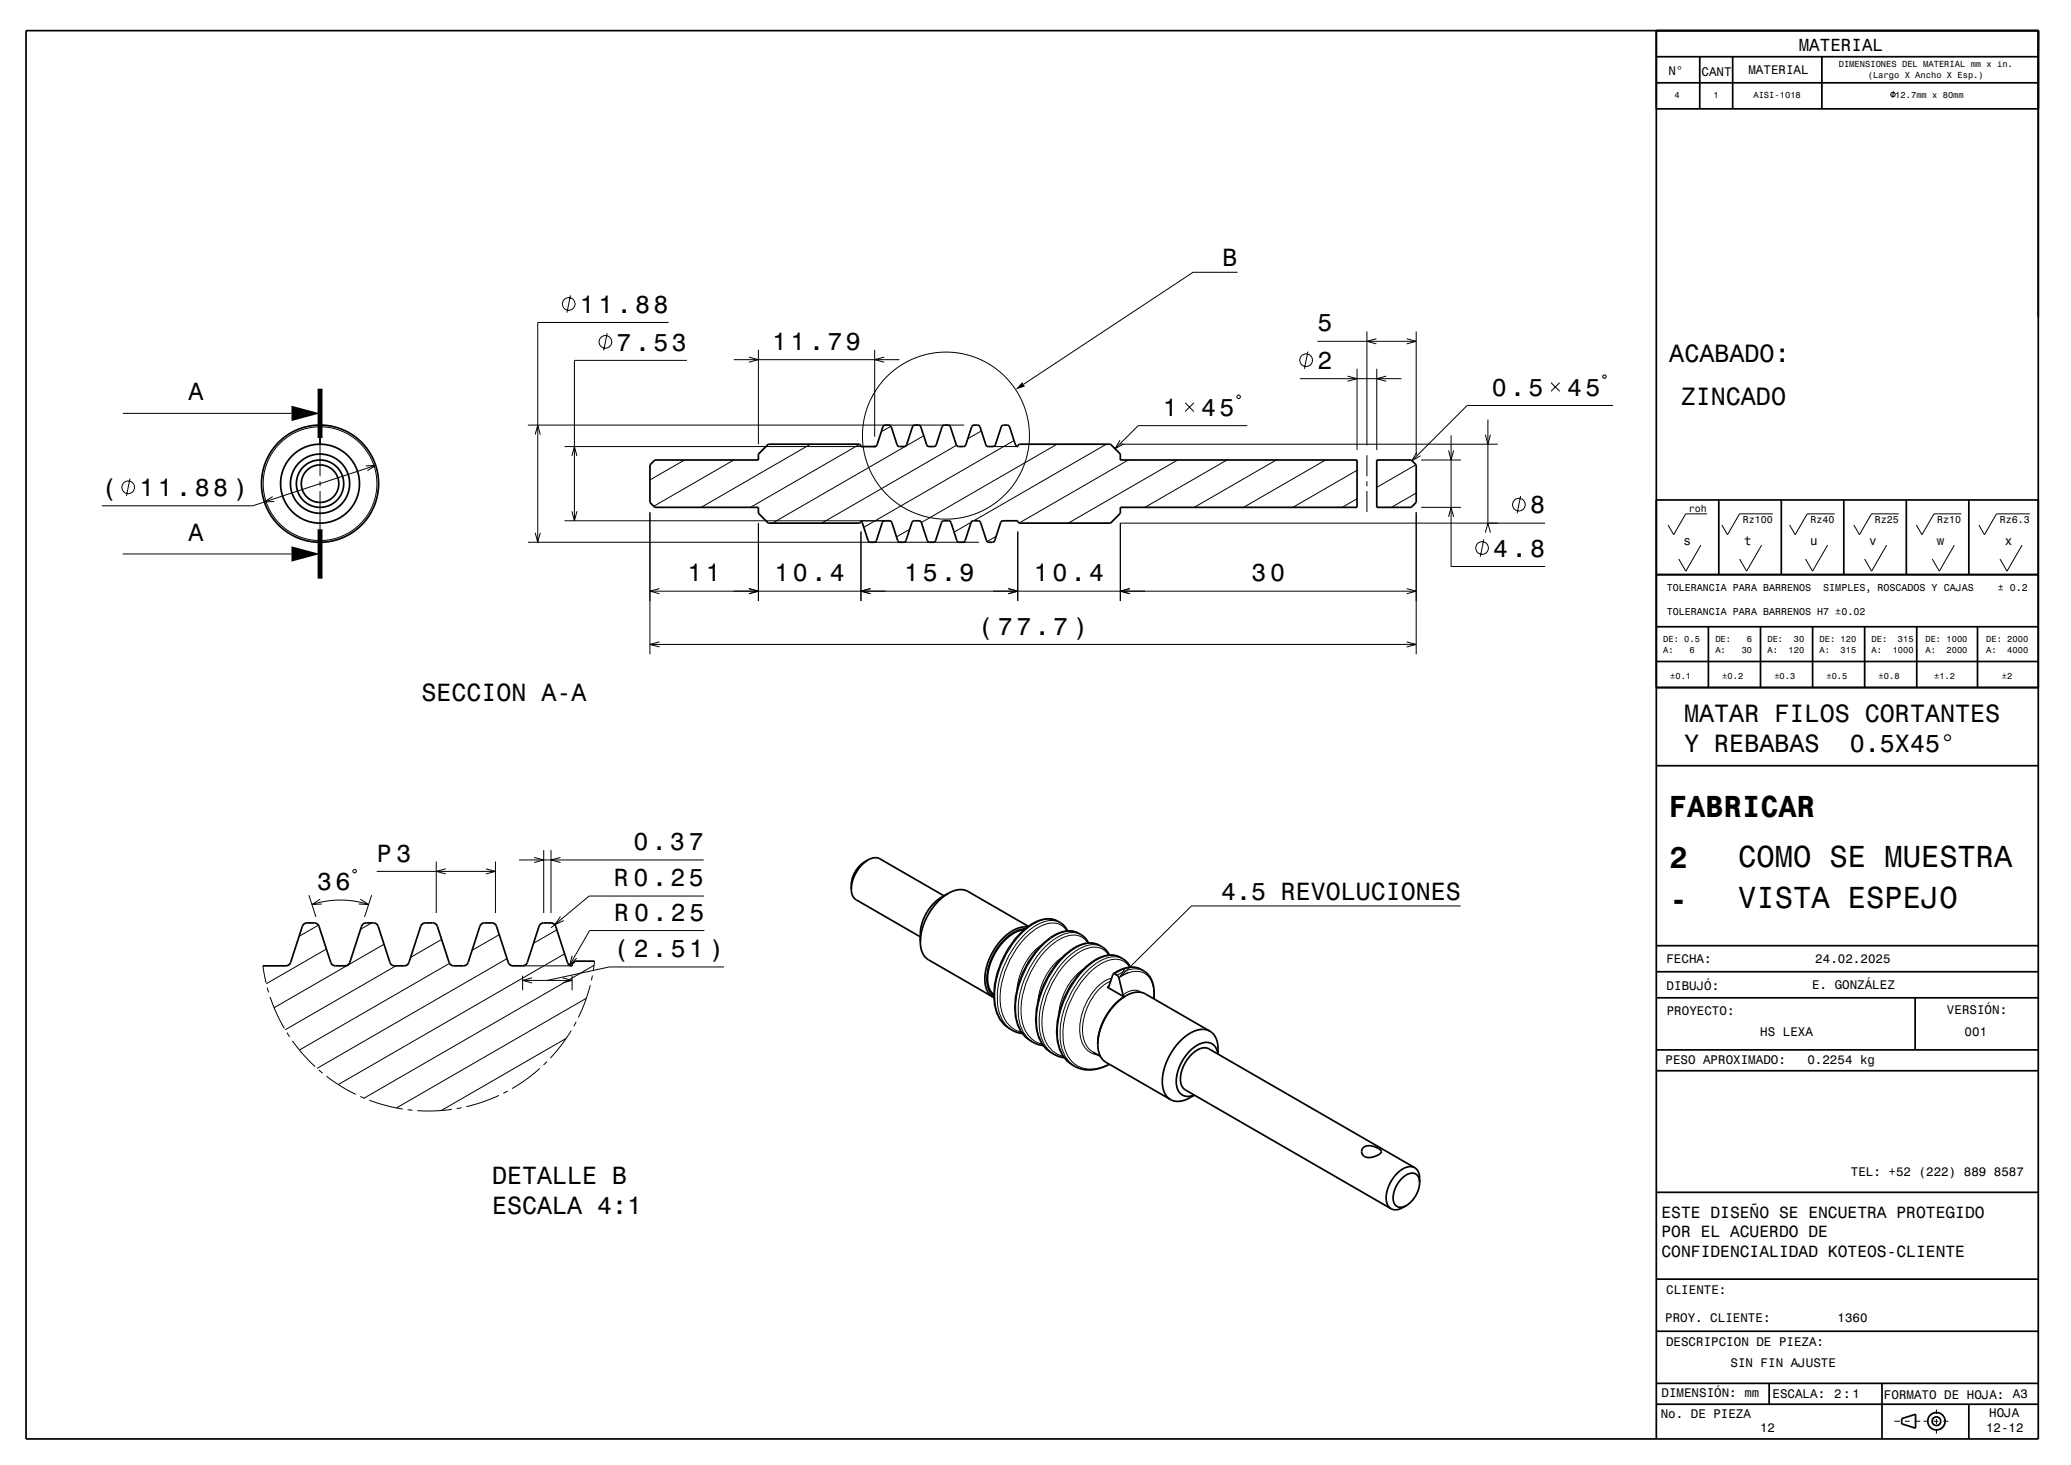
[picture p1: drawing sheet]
<svg xmlns="http://www.w3.org/2000/svg" width="420mm" height="297mm" viewBox="0 0 420 297" stroke-linecap="round" stroke-linejoin="round" font-family="sans-serif">
<g fill="none" stroke="#000" stroke-width=".2">
<path d="M384 18.5l-.2 1.3M115.7 59.9l-.7 3.5M251 55.2h-9l-34.4 22.7M123.1 67.6l-.7 3.5M135.6 65.4h-26.5v44.5M139.3 73.1h-22.8v32.5M148.8 72.9h33.6M151.9 72.4l1.9 .5-1.9 .5M153.8 70.9v19.2M177.4 70.9v17.6M179.3 72.4l-1.9 .5 1.9 .5M263.6 76.8h20.6"/>
<path d="M265.2 71.3l-.7 3.5M267.2 69.2h20M273.3 76.3l1.9 .5-1.9 .5M275.2 74.8v16.5M277.2 67.2v23.1M279.1 68.7l-1.9 .5 1.9 .5M279.2 74.8v16.5M281.1 76.3l-1.9 .5 1.9 .5M285.3 68.7l1.9 .5-1.9 .5M287.2 67.2v25.1M314.6 77.6l1.7 1.7M316.3 77.6l-1.7 1.7"/>
<path d="M325 76.2l.3-.2h.2l.2 .2v.3l-.2 .2h-.2l-.3-.2zM24.9 83.8h34.2M26.3 97l-.6 3.5M64.9 88.8v7.8M64.9 97.6v1M64.9 99.6v7.7M74.2 94.5l2-.2-1.7 1.1M76.2 94.3l-24.9 8.2h-30.6M107.1 86.2h88.4M108.5 88.1l.6-1.9 .5 1.9M114.5 90.5h62.9M116 92.5l.5-2 .5 2"/>
<path d="M138.8 93.3l-7 4M148.8 93.3l-16.2 9.3M164.4 90.1l-22.2 12.8M174.3 90.1l-22.1 12.8M180.7 86.4l-2 1.1M187.3 88.3l-30.6 17.8M194 90.3l-27.3 15.8M199 87.4l-2.7 1.6M201.4 90.5h5M205.6 89.3l-30.4 17.6M214.4 90.1l-27.5 15.8M224.4 90.1l-26.9 15.5"/>
<path d="M227.1 89.2l-1 1.8 1.8-1M227.2 90.1h76.5M228.8 93.3l-22.1 12.7M238.8 93.3l-22.1 12.8M240.4 81.7l1.7 1.7M242.1 81.7l-1.7 1.7M248.8 93.3l-16.6 9.6M250.8 80.3l.3-.2h.2l.2 .2v.3l-.2 .2h-.2l-.3-.2zM252.9 86.3h-22.1l-4.7 4.7M258.8 93.3l-16.6 9.6M268.8 93.3l-16.6 9.6M275.2 95.3l-13 7.6"/>
<path d="M277.2 92.3v4.3M277.2 97.6v1M277.2 99.6v4.2M287.2 94.2l-8 4.6M287.2 100l-5 2.9M287.3 91.7l-1 1.7 1.8-1M288.2 93.3h8.1M293.8 91.3l.5 2 .5-2M294.3 88.3v26.5h19.1M301.2 88.1l.5 2 .6-2M301.7 85.1v21M327.1 82.2h-29.6l-11.2 11.2"/>
<path d="M24.9 112.3h34.2M55.3 100.7l-1.7 1.1 2-.1M107.1 109.9h91.4M108.5 108l.6 1.9 .5-1.9M114.5 105.6h65.9M116 103.6l.5 2 .5-2M131.8 103.9v28.7M131.8 119.8h155.4M133.7 119.3l-1.9 .5 1.9 .6M151.9 119.3l1.9 .5-1.9 .6M153.8 106.1v15.7M174.6 105.6h.1"/>
<path d="M174.6 107.8v14M176.5 119.3l-1.9 .5 1.9 .6M184.5 107.3l-2.7 1.5M196.9 105.9l-3.4 2M202 108.7l-1.8 1.1M204.5 119.3l1.9 .5-1.9 .6M206.4 107.8v14M229.1 119.3l-1.9 .5 1.9 .6M275.2 101.1l-3 1.8M285.3 119.3l1.9 .5-1.9 .6M287.2 103.9v28.7M288.2 102.9h8.1"/>
<path d="M293.8 104.8l.5-1.9 .5 1.9M300.9 109.3l-.7 3.5M301.2 108l.5-1.9 .6 1.9M308.4 100.6l-.7 3.5M313.4 106.1h-86.2v15.7M344.9 110.5l-3 5.3-1.4-2.5M346.2 104.2h-4.3l-2.5 4.2-1.1-2M357.3 110.5l-3.1 5.3-1.4-2.5M359.5 104.2h-6.7l-2.5 4.2-1.1-2M370.6 110.5l-3 5.3-1.4-2.5M372.1 104.2h-5.6l-2.4 4.2-1.2-2M382.6 110.5l-3 5.3-1.5-2.5"/>
<path d="M385.1 104.2h-5.6l-2.4 4.2-1.1-2M396.3 110.5l-3 5.3-1.4-2.5M397.8 104.2h-5.6l-2.4 4.2-1.2-2M410.1 110.5l-3.1 5.3-1.4-2.5M411.7 104.2h-6.8l-2.4 4.2-1.2-2M131.8 130.6h155.4M133.7 130.1l-1.9 .5 1.9 .6M285.3 130.1l1.9 .5-1.9 .6M71.6 176.5l.2-.2h.2l.3 .2v.2l-.3 .3h-.2l-.2-.3zM76.4 176.7h24.1M88.5 174.7v10.4M90.4 176.1l-1.9 .6 1.9 .5"/>
<path d="M98.5 176.1l2 .6-2 .5M100.5 174.7v10.4M105.3 174.3h37.4M108.3 173.8l2 .5-2 .6M110.3 172.3v12.8M111.7 172.3v12.8M113.7 173.8l-2 .5 2 .6M53.3 195.8l.7 3.4M62.6 181.5l1.5 4.4M63.3 183.4l2.6-.7 2.9-.2 2.8 .1 3.2 .8M64.6 187.6l-3.9 2.2M64.9 182.3l-1.6 1.1 2-.1"/>
<path d="M66.2 192.4l-12.2 7M73.1 182.3l1.7 1.1-2-.1M75.4 187.1l-2.3 1.3M75.4 181.5l-1.5 4.4M77.9 191.4l-22.3 12.9M80.3 195.8l-22.5 13M89.6 190.5l-6.3 3.6M91.2 195.3l-30.5 17.6M101.2 189.5l-5.5 3.2M102.8 194.3l-38.5 22.3M106 197.8v3M106 195.8h10"/>
<path d="M106 198.8h10M107.9 198.2l-1.9 .6 1.9 .5M110.3 195.8l-41.7 24.1M112.9 188.5l-4.7 2.7M113.7 185.8l-1.2 1.7 1.8-.9M114.1 198.2l1.9 .6-1.9 .5M114.5 193.4l-4.2 2.4M116 197.8v3M116 193.7l-.5 2 1.4-1.4M119.7 199.7l-1 3.4-1.4 3.2M120.1 197.8l-.2 1M120.5 195.7l-46.7 26.9"/>
<path d="M120.6 194.9l-.3 1.9M142.8 181.7h-23.3l-7.8 6.4M142.9 188.7h-23.3l-4.1 7M146.8 196h-23.3l-12.5 2.8M211.3 191.6a12 12 0 0 0-5.1 9M214.5 186.7a5.1 5.1 0 0 0-5.4 .9 18.2 18.2 0 0 0-7.2 16.6 6.3 6.3 0 0 0 2.8 4.3M215 187a5.1 5.1 0 0 0-5.4 .9 18.6 18.6 0 0 0-7.3 15.6 6.6 6.6 0 0 0 2.9 5.3M215.5 194a12 12 0 0 0-5 9.1M216.3 188.7a3.6 3.6 0 0 0-4.8-1.1 15.7 15.7 0 0 0-7.7 9.3 12.1 12.1 0 0 0 0 9.7 5.1 5.1 0 0 0 3.4 2.7M218.7 189.2a5.1 5.1 0 0 0-5.4 .9 18.2 18.2 0 0 0-7.1 16.5 6.3 6.3 0 0 0 2.8 4.4M219.2 189.5a5.1 5.1 0 0 0-5.4 .9 18.6 18.6 0 0 0-7.3 15.5 6.6 6.6 0 0 0 3 5.4M219.7 196.5a11.9 11.9 0 0 0-5 9"/>
<path d="M220.6 191.2a3.6 3.6 0 0 0-4.9-1.2 15.7 15.7 0 0 0-7.7 9.4 12.1 12.1 0 0 0 0 9.7 5 5 0 0 0 3.4 2.6M223 191.6a5.1 5.1 0 0 0-5.4 .9 18.6 18.6 0 0 0-7.3 15.6 6.6 6.6 0 0 0 2.9 5.3M223.5 191.9a5.1 5.1 0 0 0-5.4 .9 18.2 18.2 0 0 0-7.2 16.6 6.3 6.3 0 0 0 2.8 4.3M224.8 193.6a3.6 3.6 0 0 0-4.8-1.1 15.7 15.7 0 0 0-7.7 9.3 12.1 12.1 0 0 0 0 9.7 5.1 5.1 0 0 0 3.3 2.7M224.9 199.8l-.4 .3M225.2 199l-.4 .1a7.5 7.5 0 0 0-2.9 2.6 11.2 11.2 0 0 0-2.2 8.8 4.4 4.4 0 0 0 2 2.8M225.4 198.3l-1.3 .5a9.7 9.7 0 0 0-4.3 5.6 8.6 8.6 0 0 0 .2 8 3.7 3.7 0 0 0 2.7 1.5M226.9 198.2a4.9 4.9 0 0 1 5.3-.8 4.3 4.3 0 0 1 1.8 3.8v1.3M227.2 194.1a5.1 5.1 0 0 0-5.4 .9 18.2 18.2 0 0 0-7.2 16.5 6.3 6.3 0 0 0 2.9 4.4M227.7 194.4a5.1 5.1 0 0 0-5.4 .9 18.6 18.6 0 0 0-7.3 15.5 6.6 6.6 0 0 0 3 5.4M228.1 196.3l-1 1.8 1.8-1M229.1 196.1a3.6 3.6 0 0 0-4.9-1.2 13.6 13.6 0 0 0-6.3 6.3 15.2 15.2 0 0 0-1.8 11.8 5.4 5.4 0 0 0 7.4 3.4l1.4-.7"/>
<path d="M231.5 196.5a5.1 5.1 0 0 0-5.5 .9M232 196.8a5.1 5.1 0 0 0-5.4 .9M296.2 183.7h-54.6l-14.5 14.4M54.2 200.2l.3 1M54.8 202.1l1.4 3.5 1.5 2.9M58.2 209.3l.5 .9M59.3 211l2.2 2.8 2.4 2.5M64.7 216.9l.7 .7M66.2 218.2l2.7 1.8 3.3 1.9M109.5 216.6l-2.5 2-3.2 2.1M110.9 215.2l-.7 .7M114.8 210.5l-25.3 14.6"/>
<path d="M115.9 208.9l-2.2 3.1-2.1 2.5M116.8 207.2l-.4 .9M118.9 202.4l-38.5 22.2M231.4 201.2a2.93 2.93 0 0 0-3.7 .5M73.1 222.3l.9 .4M74.9 223l3.1 1 3.7 .8M82.7 225l.9 .1M91.6 224.9l-3.7 .3h-3.3M93.6 224.6l-1 .2M101.2 222.1l-3 1.2-3.6 1.1M103 221.2l-.9 .4M384.2 288.1h1.1"/>
<path d="M386.3 288.1h1M388.3 288.1h1.1M390.1 288.1h1M392.1 288.1h1M392.7 285.7v1M392.7 287.7v1M392.7 289.7v.9M394.1 288.1h1"/>
<circle cx="383.9" cy="19.2" r=".45"/>
<circle cx="115.3" cy="61.6" r="1.28"/>
<circle cx="122.8" cy="69.3" r="1.28"/>
<circle cx="264.9" cy="73" r="1.28"/>
<circle cx="26" cy="98.8" r="1.28"/>
<circle cx="64.9" cy="98.1" r="11.5"/>
<circle cx="191.8" cy="88.3" r="16.9"/>
<circle cx="300.6" cy="111.1" r="1.28"/>
<circle cx="308" cy="102.3" r="1.28"/>
</g>
<g fill="none" stroke="#000" stroke-width=".35">
<path d="M335.9 6.2v285.5M335.9 16.8h77.5M335.9 11.5h77.5M344.7 11.5v10.6M351.4 11.5v10.6M369.5 11.5v10.6M413.4 6.2v285.5h-408.1v-285.5h408.1v5.3M413.4 11.5v10.6h-77.5M64.9 86.2v3.9M131.8 94.3l1-1h21v-1.2l2-2h18.5l.3 .4h2.8l.5-.3 1.2-3.8a1.31 1.31 0 0 1 1.5-.1l1.5 4.1a1.85 1.85 0 0 0 1.5 .1l.3-.3 1.2-3.8a1.31 1.31 0 0 1 1.5-.1l1.5 4.1a1.85 1.85 0 0 0 1.5 .1l.3-.3 1.2-3.8a1.31 1.31 0 0 1 1.5-.1l1.5 4.1a1.85 1.85 0 0 0 1.5 .1l.3-.3 1.2-3.8a1.3 1.3 0 0 1 1.5-.1l1.5 4.1a1.86 1.86 0 0 0 1.5 .1l.3-.3 1.2-3.8a1.3 1.3 0 0 1 1.5-.1l1.3 3.9 .4 .3h.1l.3-.4h18.5l2 2v1.2h48v9.6h-48v1.2l-2 2h-18.5l-.3-.5h-3.2l-.3 .3-1.2 3.8a1.29 1.29 0 0 1-1.5 .1l-1.5-4.1a1.91 1.91 0 0 0-1.5-.1l-.3 .3-1.2 3.8a1.29 1.29 0 0 1-1.5 .1l-1.5-4.1a1.91 1.91 0 0 0-1.5-.1l-.3 .3-1.2 3.8a1.3 1.3 0 0 1-1.5 .1l-1.5-4.1a1.9 1.9 0 0 0-1.5-.1l-.3 .3-1.2 3.8a1.3 1.3 0 0 1-1.5 .1l-1.5-4.1a1.9 1.9 0 0 0-1.5-.1l-.3 .3-1.2 3.8a1.3 1.3 0 0 1-1.5 .1l-1.3-3.9-.3-.3-.3 .5h-18.5l-2-2v-1.2h-21l-1-1zM279.2 93.3h7l1 1v7.6l-1 1h-7zM335.9 116.5h77.5"/>
<path d="M335.9 101.4h77.5M348.6 101.4v15.1M361.3 101.4v15.1M373.9 101.4v15.1M386.6 101.4v15.1M399.3 101.4v15.1M335.9 139.4h77.5M335.9 127.1h77.5M335.9 134.1h77.5M346.5 127.1v12.3M357 127.1v12.3M367.6 127.1v12.3"/>
<path d="M378.2 127.1v12.3M388.7 127.1v12.3M401 127.1v12.3M335.9 155.2h77.5M176 174.3a7.5 7.5 0 0 0-3.4 5.9M176 174.3a2.39 2.39 0 0 1 2.4-.2l13 7.5M176 174.3l-.7 .4a6 6 0 0 0-2.7 4.7v.8M120.6 194.9h-4l-.6 .6v.3l-.7-.3-.2-.4-2.5-7.5-.6-.5h-1.7l-.7 .3-.3 .4-2.5 7.5-.6 .5h-2.4l-.5-.3-.2-.4-2.5-7.5-.6-.5h-1.7l-.7 .3-.3 .4-2.5 7.5-.6 .5h-2.4l-.5-.3-.2-.4-2.5-7.5-.6-.5h-1.7l-.7 .3-.3 .4-2.5 7.5-.6 .5h-2.4l-.5-.3-.2-.4-2.5-7.5-.6-.5h-1.7l-.7 .3-.3 .4-2.5 7.5-.6 .5h-2.2l-.7-.3-.2-.4-2.5-7.5-.6-.5h-1.7l-.5 .1-.5 .6-2.4 7.3-.2 .4-.7 .3h-4.7M172.6 180.2a2.37 2.37 0 0 0 1 2.2l13 7.5M186.6 190.9a4 4 0 0 0 1.7 3.7l13.1 7.5M192.3 181.1l-1.4 .8a9.4 9.4 0 0 0-4.3 7.4v1.6M192.3 181.1a4 4 0 0 1 4-.4l12.3 7.1"/>
<path d="M192.3 181.1a12.5 12.5 0 0 0-5.7 9.8M207.7 188.5a9 9 0 0 0-6.2 5.3 7.7 7.7 0 0 0-.5 7.2l.6 .7M207.9 188.3a8.8 8.8 0 0 0-6.3 5.1 8.5 8.5 0 0 0-.9 7.5l.9 1M208.4 187.9a7.3 7.3 0 0 0-6.1 3.5l-1.5 2.6a8 8 0 0 0-.4 7.2l1 .9M216.5 188.7a4.7 4.7 0 0 0-7-1.5 17.8 17.8 0 0 0-7.8 16.5 6.8 6.8 0 0 0 4.9 5.7l.7 .1M220.8 191.2a4.7 4.7 0 0 0-7-1.6 17.8 17.8 0 0 0-7.8 16.6 6.8 6.8 0 0 0 4.9 5.6l.7 .2M225 193.6a4.7 4.7 0 0 0-7-1.5 17.8 17.8 0 0 0-7.8 16.5 6.8 6.8 0 0 0 4.9 5.7l.7 .1M225.8 197.4h.2l.8 .6 .9 3.7 .3 .4-3.5-2 .4-.1zM225.8 197.4a5.5 5.5 0 0 1 5.7-.9 4.8 4.8 0 0 1 2.6 5.1l-.1 .9M229.2 196.1a4.7 4.7 0 0 0-6.9-1.6 17.8 17.8 0 0 0-7.8 16.6 6.6 6.6 0 0 0 9.2 5.3l1.3-.6M335.9 191.7h77.5M335.9 197h77.5"/>
<path d="M201.4 202.1l.2 .1M221.7 213.3l1.5 .9M222.6 211.7a4 4 0 0 0 1.7 3.7l13.1 7.5M228.3 201.9a12 12 0 0 0-5.7 9.8M228.3 201.9a4 4 0 0 1 4-.4l13.1 7.6M228.3 201.9a12.5 12.5 0 0 0-5.7 9.8M245.4 209.1a4.6 4.6 0 0 0-5.1 1.1l-1.2 1.1-.9 1.1-1.6 2.8a7.4 7.4 0 0 0 0 7l.8 .7M245.4 209.1a4 4 0 0 1 1.6 3.6v1M247 213.7a2.46 2.46 0 0 0-1.4-2.2 2.46 2.46 0 0 0-2.6 .3 8.9 8.9 0 0 0-4.3 8.6 2.35 2.35 0 0 0 3.5 1.6M335.9 202.3h77.5M335.9 217.1h77.5M335.9 212.8h77.5"/>
<path d="M388.4 202.3v10.5M242.2 222l-.8 .5a4 4 0 0 1-4 .4M276.7 234.5a1.24 1.24 0 0 1-.4-1.6 1.24 1.24 0 0 1 1.5-.6 2.63 2.63 0 0 1 2.3 1.1v.1a3 3 0 0 1-3.4 1M286.9 236.7l-41.7-24.1a3.3 3.3 0 0 0-3.8 1.4 6.4 6.4 0 0 0-1.7 6.1l.7 .9 41.7 24M286.9 236.7a3.4 3.4 0 0 0-3.9 1.6 6.1 6.1 0 0 0-1.5 6.1l.6 .6M286.9 236.7a2.39 2.39 0 0 1 1 2.2v.8M287.9 239.7a1.67 1.67 0 0 0-.9-1.8 1.67 1.67 0 0 0-2 .4 5.4 5.4 0 0 0-2.3 5.7 1.61 1.61 0 0 0 2.5 .4M287.9 239.7a5.9 5.9 0 0 1-2.7 4.7M285.2 244.4l-.7 .4a2.39 2.39 0 0 1-2.4 .2M335.9 259.3h77.5M335.9 241.7h77.5M335.9 269.9h77.5"/>
<path d="M335.9 284.7h77.5M335.9 280.5h77.5M358.8 280.5v4.2M381.7 280.5v11.2M385.7 287.6l2.8-.9v2.8l-2.8-.8zM399.3 284.7v7"/>
<circle cx="64.9" cy="98.1" r="11.9"/>
<circle cx="64.9" cy="98.1" r="8"/>
<circle cx="64.9" cy="98.1" r="6"/>
<circle cx="64.9" cy="98.1" r="4.8"/>
<circle cx="64.9" cy="98.1" r="3.8"/>
<circle cx="392.7" cy="288.1" r="1.76"/>
<circle cx="392.7" cy="288.1" r=".88"/>
</g>
<path d="M64.9 78.8v10M64.9 107.3v10" fill="none" stroke="#000" stroke-width="1" stroke-linecap="butt"/>
<g fill="#000">
<path d="M207.3 77.5l.6 .8-1.9 .7z" fill-rule="evenodd"/>
<path d="M59.1 82.3l5.8 1.5-5.8 1.6z" fill-rule="evenodd"/>
<path d="M177.2 90.3h.4v.4h-.4z" fill-rule="evenodd"/>
<path d="M59.1 110.8l5.8 1.5-5.8 1.6z" fill-rule="evenodd"/>
</g>
<g font-size="6.2">
<text x="338.5" y="165.6">FABRICAR</text>
<text x="338.6" y="176">2</text>
<text x="352.5" y="175.8">COMO SE MUESTRA</text>
<text x="338.6" y="184.4">-</text>
<text x="352.5" y="184.2">VISTA ESPEJO</text>
</g>
<g font-size="5.1">
<text x="338.5" y="73.5">ACABADO:</text>
<text x="340.8" y="82.2">ZINCADO</text>
<text x="341.5" y="146.4">MATAR FILOS CORTANTES</text>
<text x="341.5" y="152.5">Y REBABAS</text>
<text x="375.1" y="152.5">0.5X45°</text>
</g>
<g font-size="5">
<text x="248" y="54">B</text>
<text x="117.6" y="63.4">11.88</text>
<text x="125.1" y="71.1">7.53</text>
<text x="156.6" y="70.9">11.79</text>
<text x="267.2" y="67.2">5</text>
<text x="267.2" y="74.8">2</text>
<text x="38.2" y="81.2">A</text>
<text x="302.5" y="80.2">0.5</text>
<text x="317.8" y="80.2">45</text>
<text x="235.8" y="84.3">1</text>
<text x="243.6" y="84.3">45</text>
<text x="20.7" y="100.5">(</text>
<text x="28.3" y="100.5">11.88 )</text>
<text x="310.3" y="104.1">8</text>
<text x="38.2" y="109.7">A</text>
<text x="302.8" y="112.8">4.8</text>
<text x="139.4" y="117.8">11</text>
<text x="157.1" y="117.8">10.4</text>
<text x="183.4" y="117.8">15.9</text>
<text x="209.7" y="117.8">10.4</text>
<text x="253.8" y="117.8">30</text>
<text x="198.3" y="128.6">( 77.7 )</text>
<text x="85.5" y="142.1">SECCION A-A</text>
<text x="128.5" y="172.3">0.37</text>
<text x="76.4" y="174.7">P 3</text>
<text x="124.5" y="179.7">R 0.25</text>
<text x="64.3" y="180.5">36</text>
<text x="247.6" y="182.5">4.5 REVOLUCIONES</text>
<text x="124.6" y="186.7">R 0.25</text>
<text x="124.5" y="194">( 2.51 )</text>
<text x="99.8" y="240.1">DETALLE B</text>
<text x="99.8" y="246.2">ESCALA 4:1</text>
</g>
<text font-size="3.6" x="364.8" y="10.3">MATERIAL</text>
<g font-size="3.3">
<text x="337" y="246.8">ESTE DISEÑO SE ENCUETRA PROTEGIDO</text>
<text x="337" y="250.8">POR EL ACUERDO DE</text>
<text x="337" y="254.7">CONFIDENCIALIDAD KOTEOS-CLIENTE</text>
</g>
<g font-size="2.5">
<text x="338.3" y="15.2">N°</text>
<text x="345.1" y="15.4">CANT</text>
<text x="354.6" y="15">MATERIAL</text>
<text x="341.4" y="110.5">s</text>
<text x="353.7" y="110.5">t</text>
<text x="367.1" y="110.5">u</text>
<text x="379.1" y="110.5">v</text>
<text x="392.8" y="110.5">w</text>
<text x="406.6" y="110.5">x</text>
<text x="338" y="195.2">FECHA:</text>
<text x="368.1" y="195.2">24.02.2025</text>
<text x="338" y="200.7">DIBUJÓ:</text>
<text x="367.5" y="200.5">E. GONZÁLEZ</text>
<text x="338" y="205.8">PROYECTO:</text>
<text x="394.9" y="205.6">VERSIÓN:</text>
<text x="337.8" y="215.7">PESO APROXIMADO:</text>
<text x="357" y="210">HS LEXA</text>
<text x="366.5" y="215.8">0.2254 kg</text>
<text x="398.4" y="210">001</text>
<text x="375.4" y="238.4">TEL: +52 (222) 889 8587</text>
<text x="337.9" y="262.3">CLIENTE:</text>
<text x="337.7" y="268">PROY. CLIENTE:</text>
<text x="372.7" y="267.9">1360</text>
<text x="337.9" y="272.9">DESCRIPCION DE PIEZA:</text>
<text x="351" y="277.2">SIN FIN AJUSTE</text>
<text x="336.8" y="287.4">No. DE PIEZA</text>
<text x="337" y="283.3">DIMENSIÓN: mm</text>
<text x="359.5" y="283.4">ESCALA:</text>
<text x="372" y="283.4">2:1</text>
<text x="382.1" y="283.6">FORMATO DE HOJA: A3</text>
<text x="403.4" y="287.2">HOJA</text>
<text x="356.9" y="290.4">12</text>
<text x="402.8" y="290.4">12-12</text>
</g>
<g font-size="2">
<text x="342.5" y="103.8">roh</text>
<text x="353.4" y="106">Rz100</text>
<text x="367.2" y="106">Rz40</text>
<text x="380.2" y="106">Rz25</text>
<text x="392.9" y="106">Rz10</text>
<text x="405.5" y="106">Rz6.3</text>
<text x="338" y="119.9">TOLERANCIA PARA BARRENOS</text>
<text x="369.8" y="119.9">SIMPLES, ROSCADOS Y CAJAS</text>
<text x="405.2" y="119.9">± 0.2</text>
<text x="338" y="124.7">TOLERANCIA PARA BARRENOS H7 ±0.02</text>
</g>
<g font-size="1.8">
<text x="372.9" y="13.6">DIMENSIONES DEL MATERIAL mm x in.</text>
<text x="378.8" y="15.7">(Largo X Ancho X Esp.)</text>
<text x="339.6" y="19.9">4</text>
<text x="347.5" y="19.9">1</text>
<text x="355.6" y="19.9">AISI-1018</text>
<text x="384.4" y="19.8">12.7mm x 80mm</text>
<text x="337.3" y="130.2">DE: 0.5</text>
<text x="347.9" y="130.2">DE:</text>
<text x="354.3" y="130.2">6</text>
<text x="358.4" y="130.2">DE:</text>
<text x="363.8" y="130.2">30</text>
<text x="369" y="130.2">DE: 120</text>
<text x="379.6" y="130.2">DE:</text>
<text x="384.9" y="130.2">315</text>
<text x="390.5" y="130.2">DE: 1000</text>
<text x="402.8" y="130.2">DE: 2000</text>
<text x="337.3" y="132.3">A:</text>
<text x="338.7" y="137.6">±0.1</text>
<text x="342.7" y="132.3">6</text>
<text x="347.9" y="132.3">A:</text>
<text x="349.3" y="137.6">±0.2</text>
<text x="353.2" y="132.3">30</text>
<text x="358.4" y="132.3">A:</text>
<text x="359.8" y="137.6">±0.3</text>
<text x="362.7" y="132.3">120</text>
<text x="369" y="132.3">A:</text>
<text x="370.4" y="137.6">±0.5</text>
<text x="373.3" y="132.3">315</text>
<text x="379.6" y="132.3">A:</text>
<text x="381" y="137.6">±0.8</text>
<text x="383.8" y="132.3">1000</text>
<text x="390.5" y="132.3">A:</text>
<text x="392.2" y="137.6">±1.2</text>
<text x="394.8" y="132.3">2000</text>
<text x="402.8" y="132.3">A:</text>
<text x="406" y="137.6">±2</text>
<text x="407.1" y="132.3">4000</text>
</g>
</svg>
